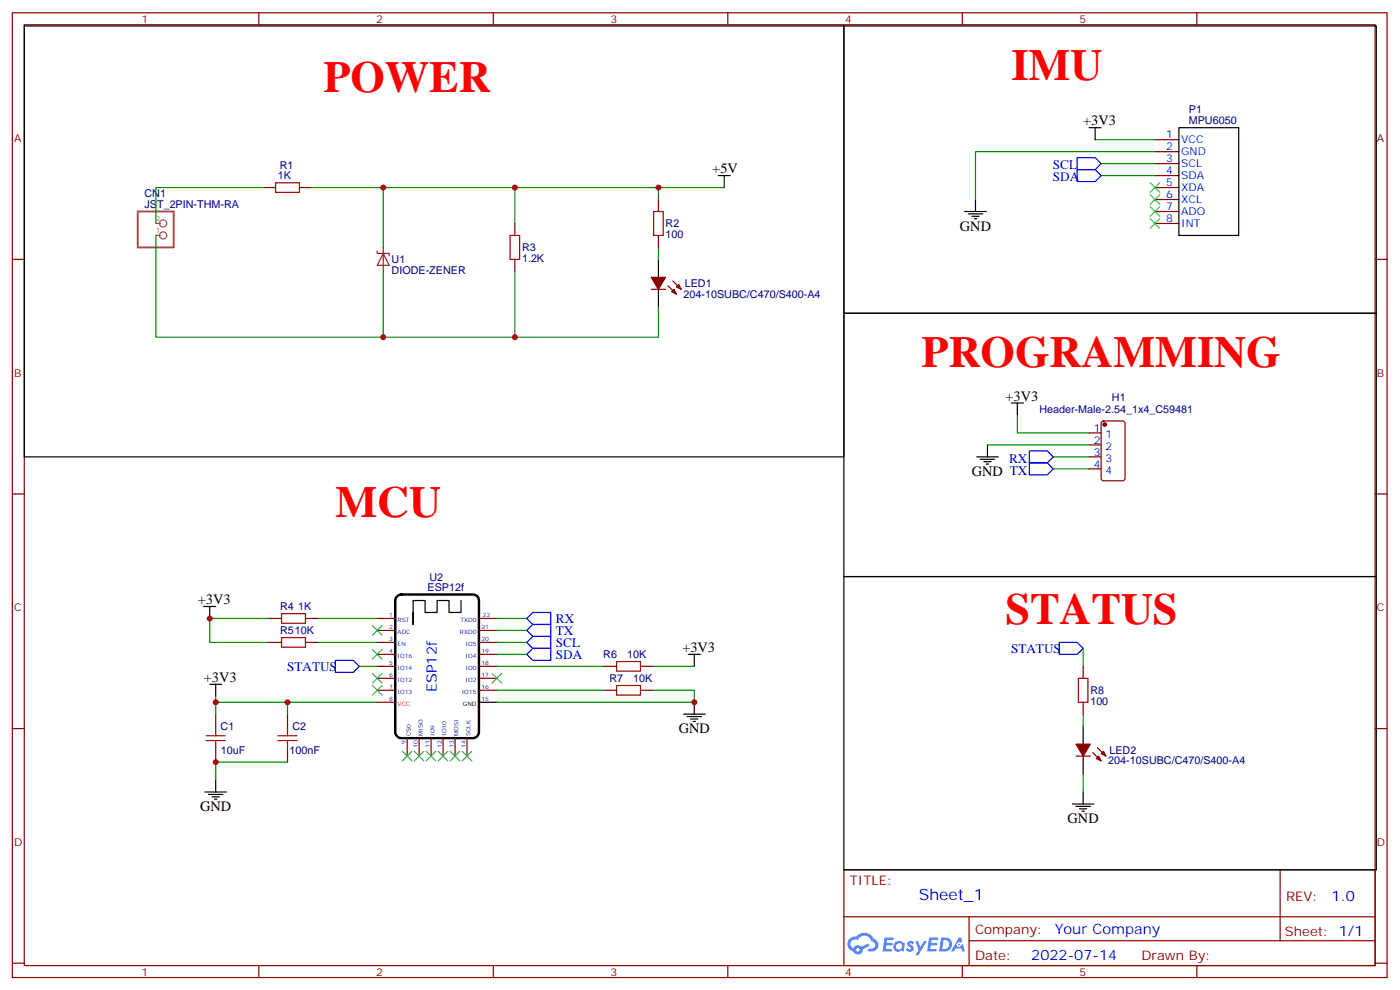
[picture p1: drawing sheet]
<svg xmlns="http://www.w3.org/2000/svg" width="413mm" height="292mm" viewBox="0 0 413 292" stroke-linecap="round" stroke-linejoin="round" font-family="sans-serif">
<g fill="none" stroke="#870000" stroke-width=".35">
<path d="M3.6 3.8h405.4v284.3h-405.4zM7.2 7.3h398.2v277.3h-398.2zM76.3 3.8v3.5M145.5 3.8v3.5M214.6 3.8v3.5M283.7 3.8v3.5M352.9 3.8v3.5M3.6 76.4h3.6M405.4 76.4h3.6M3.6 145.6h3.6M405.4 145.6h3.6M3.6 214.7h3.6"/>
<path d="M405.4 214.7h3.6M248.8 256.4h156.6v28.2h-156.6zM377.4 256.4v20.9M248.8 270.2h156.5M285.7 277.3h119.6M285.7 270.2v14.1M3.6 283.9h3.6M76.3 284.6v3.5M145.5 284.6v3.5M214.6 284.6v3.5M283.7 284.6v3.5M352.9 284.6v3.5"/>
<path d="M405.4 283.9h3.6"/>
</g>
<g fill="#5487ff">
<path d="M267.8 277.5a1.22 1.22 0 0 1 1.7 .3l-.4 .6a.47 .47 0 0 0-.3-.4 .47 .47 0 0 0-.5 .2l.2 .2a1.14 1.14 0 0 1 .7 1.7 1.14 1.14 0 0 1-1.9 0l-.2-.2 .5-.5 .7 .4a.29 .29 0 0 0 .4-.2 .29 .29 0 0 0-.3-.4 1.04 1.04 0 0 1-.6-1.7z"/>
<path d="M260.8 276.3h2.4l.3 .2-.1 .5h-1.9l-.1 .9h1.5l.4 .4-.4 .3h-1.6l-.2 1.1 1.8 .1 .1 .3-.1 .3h-2.7z"/>
<path d="M274 276.3h2.3l.3 .2-.1 .5h-1.8l-.1 .9h1.5l.3 .4-.4 .3h-1.6l-.1 1.1 1.7 .1 .2 .3-.2 .3h-2.6z"/>
<path d="M282.7 276.3h.7l.3 1.2-.6 .4a.69 .69 0 0 0-1 .2 .69 .69 0 0 0 .5 1 .69 .69 0 0 0 .8-.6l.5-.3 .6 2.2h-.8l-.2-.8h-1.8l-.5 .8h-.8z"/>
<path d="M269.9 277.4h.8l.6 1.8 1.1-1.8h.9l-2.6 4.2h-.8l.9-1.6z"/>
<path d="M277.5 276.3l-.6 4.1h1.3a2.11 2.11 0 0 0 2.5-2.1 2.11 2.11 0 0 0-2.5-2zM278.2 277a1.39 1.39 0 0 1 1.7 1.4 1.39 1.39 0 0 1-1.8 1.3h-.3z"/>
<path d="M263.8 277.9a1.54 1.54 0 0 0-.1 2.2 1.54 1.54 0 0 0 2.2 .1l.6 .2 .3-2.3-.2-.2h-.4a1.49 1.49 0 0 0-2.4 0zM264.1 278.9a.94 .94 0 0 1 1.8 0 .94 .94 0 0 1-1.8 0z"/>
<path d="M250.5 276.7a2.18 2.18 0 0 0 1.1 3.7 1.44 1.44 0 0 0 1.6 .9 1.44 1.44 0 0 0 1.2-1.5l2-1-.5-.7-1.9 .9a1.47 1.47 0 0 0-2.4 .5 1.39 1.39 0 0 1-.7-2 1.39 1.39 0 0 1 2-.4 2.12 2.12 0 0 1 2.2-1.3 2.12 2.12 0 0 1 1.9 1.7 1.14 1.14 0 0 1 1.1 1.4 1.14 1.14 0 0 1-1.7 .7 .43 .43 0 0 0-.5 .4 .43 .43 0 0 0 .4 .5 1.98 1.98 0 0 0 2.5-1.3 1.98 1.98 0 0 0-1.2-2.5 3.1 3.1 0 0 0-5.3-.7l-.9 .1zM252.4 280a.55 .55 0 0 1 1.1 0 .55 .55 0 0 1-1.1 0z"/>
<circle cx="282.7" cy="278.4" r=".26"/>
</g>
<path d="M117.1 175.7l1.2-.5h21.2a1.76 1.76 0 0 1 1.7 1.8v38.8a1.89 1.89 0 0 1-1.7 1.8h-21.2a1.89 1.89 0 0 1-1.8-1.8v-38.8z" fill="none" stroke="#000" stroke-width=".71"/>
<g fill="none" stroke="#870000" stroke-width=".35">
<path d="M77.7 55.3h3.5M88.3 55.3h3.5M194.1 58.8v3.5M340.5 55.3h7.1M340.5 41.2h7.1M340.5 44.7h7.1M340.5 48.2h7.1M340.5 51.8h7.1M340.5 58.8h7.1M151.8 65.9v3.5M151.8 76.4v3.6M194.1 69.4v3.5"/>
<path d="M340.5 62.3h7.1M340.5 65.9h7.1M192 85.3h4.3M197 84.2l2.4 2.5M198.4 82.8l2.4 2.5M321.1 127.6h3.6M321.1 131.1h3.6M321.1 134.7h3.6M321.1 138.2h3.6M324.9 124.3l.5-.2h5.6l.7 .4v16.5l-.4 .7h-5.9l-.7-.5v-16.4zM79.5 182.3h3.5M79.5 189.3h3.5"/>
<path d="M90.1 182.3h3.5M90.1 189.3h3.5M111.2 182.3h5.3M111.2 185.8h5.3M111.2 189.3h5.3M111.2 192.9h5.3M111.2 196.4h5.3M111.2 199.9h5.3M141.2 182.3h5.3M141.2 185.8h5.3M141.2 189.3h5.3M141.2 192.9h5.3"/>
<path d="M141.2 196.4h5.3M141.2 199.9h5.3M178.3 196.4h3.5M188.8 196.4h3.6M319.4 196.4v3.5M63.6 210.5v3.5M84.8 210.5v3.5M111.2 203.4h5.3M111.2 207h5.3M120.1 217.6v5.2M123.6 217.6v5.2M127.1 217.6v5.2"/>
<path d="M130.6 217.6v5.2M134.2 217.6v5.2M137.7 217.6v5.2M141.2 203.4h5.3M178.3 203.4h3.5M188.8 203.4h3.6M319.4 207v3.5M63.6 221.1v3.5M84.8 221.1v3.5M317.3 222.8h4.2M322.2 221.8l2.5 2.5M323.6 220.4l2.5 2.4"/>
</g>
<g fill="none" stroke="#000" stroke-width=".35">
<path d="M7.2 7.7h241.6v127h-241.6zM248.8 7.7h157v84.6h-157zM321.1 37.6h3.6M322.9 37.6v3.6M347.6 37.6h17.6v31.8h-17.6zM211.8 51.8h3.5M213.5 51.8v3.5M287.6 58.8v3.5M194.1 76.4v5.3M284.4 62.3h6.4M285.5 63h4.2M286.6 63.7h2.1"/>
<path d="M287.3 64.5h.7M194.1 85.3v5.3M248.8 92.3h157v77.6h-157zM298.2 118.8h3.5M300 118.8v3.5M288 134.7h6.3M289 135.4h4.3M290.1 136.1h2.1M290.8 136.8h.7M291.1 131.1v3.6M60.1 178.8h3.5M61.8 178.8v3.5"/>
<path d="M135.9 177v3.5h-3.5v-3.5h-3.5v3.5h-3.6v-3.5h-3.5v3.5M248.8 169.9h157v86.5h-157zM121.8 180.5v3.5v-3.5M203 192.9h3.5M204.7 192.9v3.5M61.8 201.7h3.6M63.6 201.7v3.5M141.2 207h5.3M201.5 210.5h6.4M202.6 211.2h4.2M203.7 211.9h2.1M204.4 212.6h.7"/>
<path d="M204.7 207v3.5M319.4 214v5.3M60.4 233.4h6.4M61.5 234.1h4.2M62.5 234.8h2.2M63.3 235.5h.7M63.6 229.9v3.5M316.2 237h6.3M317.3 237.7h4.2M318.3 238.4h2.1M319 239.1h.7M319.4 222.8v5.3"/>
<path d="M319.4 233.4v3.6"/>
</g>
<g fill="none" stroke="#a10000" stroke-width=".35">
<path d="M81.2 53.9h7.1v2.8h-7.1zM150.4 69.4h2.8v7h-2.8zM192.7 62.3h2.8v7.1h-2.8zM83 180.9h7.1v2.8h-7.1zM83 187.9h7.1v2.8h-7.1zM181.8 195h7v2.8h-7zM318 199.9h2.8v7.1h-2.8zM60.8 218.3h5.6M60.8 216.9h5.6M63.6 214v2.9M63.6 218.3v2.8M82 218.3h5.6"/>
<path d="M82 216.9h5.6M84.8 214v2.9M84.8 218.3v2.8M181.8 202h7v2.9h-7z"/>
</g>
<path d="M40.6 62.3h10.6v10.6h-10.6z" fill="none" stroke="#a64a4a" stroke-width=".56"/>
<g fill="none" stroke="#a64a4a" stroke-width=".35">
<path d="M46 65.9h1.3M46 69.4h1.3"/>
<circle cx="48.1" cy="65.9" r="1.06"/>
<circle cx="48.1" cy="69.4" r="1.06"/>
</g>
<g fill="none" stroke="#008700" stroke-width=".35">
<path d="M77.7 55.3h-31.7v10.6M91.8 55.3h21.2v17.6M113 55.3h38.8v10.6M151.8 55.3h42.3v3.5M194.1 55.3h19.4M322.9 41.2h17.6M324.7 48.2h15.8M324.7 51.8h15.8M340.5 44.7h-52.9v14.1M46 69.4v30h67M113 80v19.4h38.8v-19.4M194.1 72.9v3.5"/>
<path d="M194.1 90.6v8.8h-42.3M291.1 131.1h30M300 122.3v5.3h21.1M310.6 138.2h10.5M310.6 134.7h10.5M79.5 182.3h-17.7v7h17.7M93.6 182.3h17.6M93.6 189.3h17.6M105.9 196.4h5.3M146.5 182.3h8.8M146.5 189.3h8.8M146.5 196.4h31.8"/>
<path d="M146.5 185.8h8.8M146.5 192.9h8.8M192.4 196.4h12.3M319.4 191.1v5.3M63.6 205.2v1.8h47.6M63.6 207v3.5M84.8 207v3.5M146.5 203.4h31.8M192.4 203.4h12.3v3.6h-58.2M319.4 210.5v3.5M84.8 224.6h-21.2v5.3M319.4 228.1v5.3"/>
</g>
<path d="M317.6 46.5h5.3l1.8 1.7-1.8 1.8h-5.3zM317.6 50h5.3l1.8 1.8-1.8 1.7h-5.3zM303.5 136.4h5.3l1.8 1.8-1.8 1.7h-5.3zM303.5 132.9h5.3l1.8 1.8-1.8 1.7h-5.3zM98.9 194.6h5.3l1.7 1.8-1.7 1.8h-5.3zM155.3 182.3l1.8-1.8h5.3v3.5h-5.3zM155.3 185.8l1.8-1.8h5.3v3.6h-5.3zM155.3 189.3l1.8-1.7h5.3v3.5h-5.3zM155.3 192.9l1.8-1.8h5.3v3.5h-5.3zM312.3 189.3h5.3l1.8 1.8-1.8 1.8h-5.3z" fill="none" stroke="#00f" stroke-width=".35"/>
<g fill="none" stroke="#3c3" stroke-width=".35">
<path d="M339.1 53.9l2.8 2.8M339.1 57.4l2.8 2.8M341.9 53.9l-2.8 2.8M341.9 57.4l-2.8 2.8M339.1 60.9l2.8 2.8M339.1 64.5l2.8 2.8M341.9 60.9l-2.8 2.8M341.9 64.5l-2.8 2.8M109.8 184.4l2.8 2.8M109.8 198.5l2.8 2.8M109.8 191.5l2.8 2.8M112.6 184.4l-2.8 2.8"/>
<path d="M112.6 198.5l-2.8 2.8M112.6 191.5l-2.8 2.8M145.1 198.5l2.8 2.8M147.9 198.5l-2.8 2.8M109.8 202l2.8 2.9M112.6 202l-2.8 2.9M118.6 221.4l2.9 2.9M121.5 221.4l-2.9 2.9M122.2 221.4l2.8 2.9M125 221.4l-2.8 2.9M125.7 221.4l2.8 2.9M128.5 221.4l-2.8 2.9"/>
<path d="M129.2 221.4l2.8 2.9M132 221.4l-2.8 2.9M132.8 221.4l2.8 2.9M135.6 221.4l-2.8 2.9M136.3 221.4l2.8 2.9M139.1 221.4l-2.8 2.9"/>
</g>
<g fill="#870000" stroke="#870000" stroke-width=".35">
<path d="M192 81.7h4.3l-2.2 3.6z"/>
<path d="M198 86l.7-.7 .7 1.4z"/>
<path d="M199.4 84.6l.7-.7 .7 1.4z"/>
<path d="M317.3 219.3h4.2l-2.1 3.5z"/>
<path d="M323.3 223.6l.7-.8 .7 1.5z"/>
<path d="M324.7 222.1l.7-.7 .7 1.4z"/>
<circle cx="325.7" cy="125.1" r=".53"/>
</g>
<path d="M111.2 74v.7h3.6v.7M113 74.7l1.8 3.5h-3.6zM113 72.9v7.1" fill="none" stroke="#8c2424" stroke-width=".35"/>
<g fill="#c00">
<circle cx="113" cy="55.3" r=".88"/>
<circle cx="113" cy="99.4" r=".88"/>
<circle cx="61.8" cy="182.3" r=".88"/>
<circle cx="63.6" cy="207" r=".88"/>
<circle cx="84.8" cy="207" r=".88"/>
<circle cx="63.6" cy="224.6" r=".88"/>
<circle cx="204.7" cy="207" r=".88"/>
<circle cx="151.8" cy="55.3" r=".88"/>
<circle cx="151.8" cy="99.4" r=".88"/>
<circle cx="194.1" cy="55.3" r=".88"/>
</g>
<g font-size="13.1" fill="#f00">
<text x="298.2" y="23.5">IMU</text>
<text x="95.4" y="27.1">POWER</text>
<text x="271.7" y="108.2">PROGRAMMING</text>
<text x="98.9" y="152.3">MCU</text>
<text x="296.4" y="184">STATUS</text>
</g>
<text font-size="4.6" fill="#00f" x="270.9" y="265.4">Sheet_1</text>
<g font-size="4.2">
<text x="319.4" y="36.9">+3V3</text>
<text x="210" y="51">+5V</text>
<text x="283" y="68">GND</text>
<text x="296.4" y="118.1">+3V3</text>
<text x="286.6" y="140.3">GND TX</text>
<text x="58.3" y="178">+3V3</text>
<text x="201.2" y="192.2">+3V3</text>
<text x="60.1" y="201">+3V3</text>
<text x="200.1" y="216.1">GND</text>
<text x="59" y="239.1">GND</text>
<text x="314.8" y="242.6">GND</text>
</g>
<g font-size="4.2" fill="#00f">
<text x="128.8" y="204" transform="rotate(-90 128.8 204)">ESP12f</text>
<text x="392.6" y="265.6">1.0</text>
<text x="311" y="275.2">Your Company</text>
<text x="304.1" y="283">2022-07-14</text>
</g>
<g font-size="3.9" fill="#00f">
<text x="310.5" y="49.9">SCL</text>
<text x="310.5" y="53.5">SDA</text>
<text x="297.5" y="136.4">RX</text>
<text x="163.9" y="183.6">RX</text>
<text x="163.9" y="187.1">TX</text>
<text x="163.9" y="190.6">SCL</text>
<text x="84.7" y="197.7">STATUS</text>
<text x="163.9" y="194.1">SDA</text>
<text x="298.1" y="192.4">STATUS</text>
</g>
<g font-size="3.9" fill="#800">
<text x="250.6" y="260.9">TITLE:</text>
<text x="379.2" y="265.6">REV:</text>
<text x="287.5" y="275.1">Company:</text>
<text x="378.9" y="275.8">Sheet: 1/1</text>
<text x="287.5" y="282.8">Date:</text>
<text x="336.5" y="282.9">Drawn By:</text>
</g>
<g font-size="3.2" fill="#800">
<text x="41.7" y="6.8">1</text>
<text x="110.9" y="6.8">2</text>
<text x="180" y="6.8">3</text>
<text x="249.2" y="6.8">4</text>
<text x="318.3" y="6.8">5</text>
<text x="4.2" y="41.9">A</text>
<text x="406" y="41.9">A</text>
<text x="4.2" y="111">B</text>
<text x="406" y="111">B</text>
<text x="4.2" y="180.2">C</text>
<text x="406" y="180.2">C</text>
<text x="4.2" y="249.3">D</text>
<text x="406" y="249.3">D</text>
<text x="41.7" y="287.6">1</text>
<text x="110.9" y="287.6">2</text>
<text x="180" y="287.6">3</text>
<text x="249.2" y="287.6">4</text>
<text x="318.3" y="287.6">5</text>
</g>
<g font-size="3.2" fill="#000080">
<text x="350.5" y="33.4">P1</text>
<text x="350.5" y="36.6">MPU6050</text>
<text x="82" y="52.8">1K</text>
<text x="82.5" y="49.8">R1</text>
<text x="42.6" y="58.2">CN1</text>
<text x="42.6" y="61.3">JST_2PIN-THM-RA</text>
<text x="196.3" y="70.2">100</text>
<text x="196.3" y="67">R2</text>
<text x="115.5" y="77.6">U1</text>
<text x="153.9" y="77.3">1.2K</text>
<text x="153.9" y="74.1">R3</text>
<text x="115.5" y="80.8">DIODE-ZENER</text>
<text x="201.5" y="87.7">204-10SUBC/C470/S400-A4</text>
<text x="201.9" y="84.6">LED1</text>
<text x="327.9" y="118.2">H1</text>
<text x="306.4" y="121.6">Header-Male-2.54_1x4_C59481</text>
<text x="126.6" y="171.2">U2</text>
<text x="82.6" y="179.9">R4</text>
<text x="87.9" y="179.9">1K</text>
<text x="126.1" y="174.2">ESP12f</text>
<text x="82.6" y="186.9">R510K</text>
<text x="177.9" y="194">R6</text>
<text x="184.9" y="194">10K</text>
<text x="179.7" y="201">R7</text>
<text x="186.7" y="201.1">10K</text>
<text x="321.5" y="207.8">100</text>
<text x="321.5" y="204.6">R8</text>
<text x="65.1" y="215.2">C1</text>
<text x="86.2" y="215.2">C2</text>
<text x="65.1" y="222.2">10uF</text>
<text x="85.3" y="222.2">100nF</text>
<text x="326.8" y="225.3">204-10SUBC/C470/S400-A4</text>
<text x="327.1" y="222.1">LED2</text>
</g>
<g font-size="3.2" fill="#00f">
<text x="343.8" y="40.8">1</text>
<text x="343.8" y="44.3">2</text>
<text x="343.8" y="47.9">3</text>
<text x="348.3" y="42.2">VCC</text>
<text x="348.3" y="45.8">GND</text>
<text x="343.8" y="51.4">4</text>
<text x="348.3" y="52.8">SDA</text>
<text x="348.3" y="49.3">SCL</text>
<text x="343.8" y="54.9">5</text>
<text x="343.8" y="58.5">6</text>
<text x="348.3" y="56.3">XDA</text>
<text x="348.3" y="59.9">XCL</text>
<text x="343.8" y="62">7</text>
<text x="343.8" y="65.5">8</text>
<text x="348.3" y="63.4">ADO</text>
<text x="348.3" y="66.9">INT</text>
<text x="322.5" y="127.2">1</text>
<text x="322.5" y="130.8">2</text>
<text x="326" y="129">1</text>
<text x="322.5" y="134.3">3</text>
<text x="322.5" y="137.8">4</text>
<text x="326" y="132.5">2</text>
<text x="326" y="136.1">3</text>
<text x="326" y="139.6">4</text>
</g>
<g font-size="2.1" fill="#a54b4b">
<text x="46" y="65.2">2</text>
<text x="46" y="68.7">1</text>
</g>
<g font-size="1.8" fill="#00f">
<text x="114.7" y="181.9">1</text>
<text x="114.7" y="185.5">2</text>
<text x="117.2" y="183.3">RST</text>
<text x="135.7" y="183.3">TXD0</text>
<text x="141.9" y="185.5">21</text>
<text x="142.3" y="181.9">22</text>
<text x="114.7" y="189">3</text>
<text x="117.2" y="186.9">ADC</text>
<text x="117.2" y="190.4">EN</text>
<text x="135.6" y="186.9">RXD0</text>
<text x="137.3" y="190.4">IO5</text>
<text x="141.9" y="189">20</text>
<text x="114.7" y="192.5">4</text>
<text x="114.7" y="196">5</text>
<text x="117.2" y="193.9">IO16</text>
<text x="117.2" y="197.4">IO14</text>
<text x="137.3" y="197.4">IO0</text>
<text x="137.3" y="193.9">IO4</text>
<text x="141.9" y="196">18</text>
<text x="141.9" y="192.5">19</text>
<text x="114.7" y="199.6">6</text>
<text x="114.7" y="203.1">7</text>
<text x="117.2" y="201">IO12</text>
<text x="137.3" y="201">IO2</text>
<text x="141.9" y="203.1">16</text>
<text x="141.9" y="199.6">17</text>
<text x="114.7" y="206.6">8</text>
<text x="117.2" y="204.5">IO13</text>
<text x="136.1" y="204.5">IO15</text>
<text x="141.9" y="206.6">15</text>
<text x="119.7" y="219.4" transform="rotate(-90 119.7 219.4)">9</text>
<text x="121.1" y="216.9" transform="rotate(-90 121.1 216.9)">CS0</text>
<text x="123.2" y="220.5" transform="rotate(-90 123.2 220.5)">10</text>
<text x="124.6" y="216.9" transform="rotate(-90 124.6 216.9)">MISO</text>
<text x="126.8" y="220.5" transform="rotate(-90 126.8 220.5)">11</text>
<text x="128.2" y="216.9" transform="rotate(-90 128.2 216.9)">IO9</text>
<text x="130.3" y="220.5" transform="rotate(-90 130.3 220.5)">12</text>
<text x="131.7" y="216.9" transform="rotate(-90 131.7 216.9)">IO10</text>
<text x="133.8" y="220.5" transform="rotate(-90 133.8 220.5)">13</text>
<text x="135.2" y="216.9" transform="rotate(-90 135.2 216.9)">MOSI</text>
<text x="137.3" y="220.5" transform="rotate(-90 137.3 220.5)">14</text>
<text x="138.7" y="216.9" transform="rotate(-90 138.7 216.9)">SCLK</text>
</g>
<text font-size="1.8" fill="#f00" x="117.2" y="208">VCC</text>
<text font-size="1.8" x="136.5" y="208">GND</text>
</svg>
